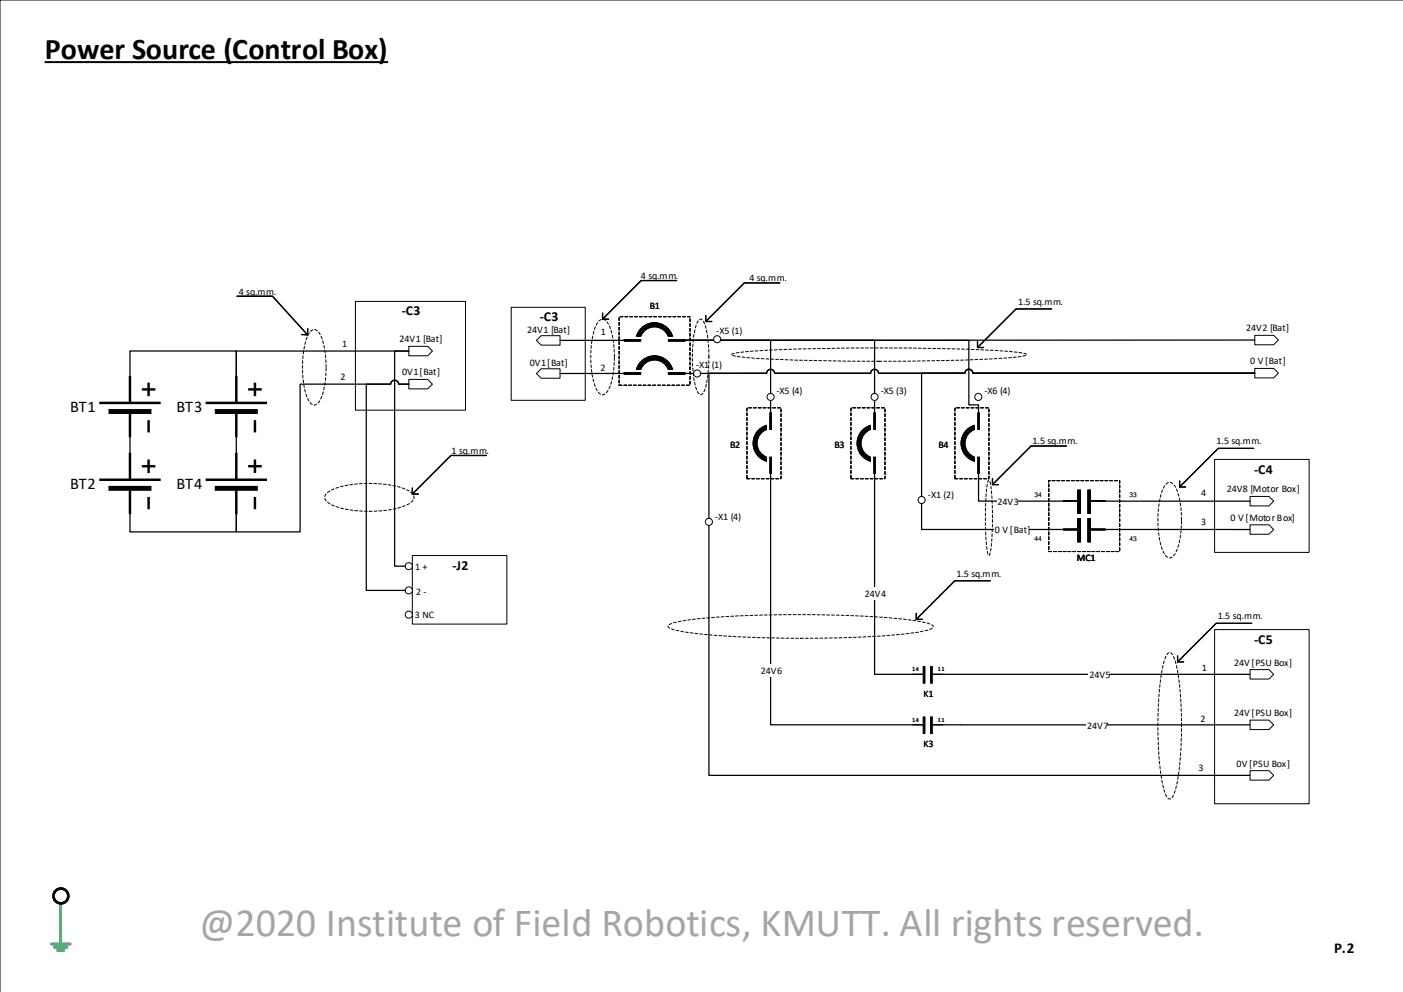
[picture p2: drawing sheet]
<svg xmlns="http://www.w3.org/2000/svg" width="297mm" height="210mm" viewBox="0 0 297 210" stroke-linecap="round" stroke-linejoin="round" font-family="sans-serif">
<path d="M296.9 0h-296.9v209.9" fill="none" stroke="#000" stroke-width=".21"/>
<path d="M257 133.2h20v36.8h-20z" fill-rule="evenodd" fill="#fff"/>
<path d="M257 133.2h20v36.8h-20z" fill="none" stroke="#000" stroke-width=".21"/>
<path d="M257 97.2h20v19.6h-20z" fill-rule="evenodd" fill="#fff"/>
<path d="M257 97.2h20v19.6h-20z" fill="none" stroke="#000" stroke-width=".21"/>
<path d="M108.2 65h15.6v19.7h-15.6z" fill-rule="evenodd" fill="#fff"/>
<path d="M108.2 65h15.6v19.7h-15.6z" fill="none" stroke="#000" stroke-width=".21"/>
<path d="M75.2 63.8h23.3v23h-23.3z" fill-rule="evenodd" fill="#fff"/>
<path d="M75.2 63.8h23.3v23h-23.3zM265.5 70.9h4l1 1-1 1h-4zM265.5 77.9h4l1 1-1 1h-4zM264.5 105h4l1 1-1 1h-4z" fill="none" stroke="#000" stroke-width=".21"/>
<path d="M10.9 199.7h3.9M12.8 191v8.7M11.5 200.3h2.7M12.2 201h1.3" fill="none" stroke="#00b050" stroke-width=".53"/>
<circle cx="12.9" cy="189.5" r="1.57" fill="none" stroke="#000" stroke-width=".53"/>
<path d="M9.4 13.1h72.7" fill="none" stroke="#000" stroke-width=".42"/>
<g fill="#000">
<path d="M160.5 90.8l1.1-.7 .7-.3v1.1a3 3 0 0 0-2 2.9 3 3 0 0 0 2 2.8v1.1a4.1 4.1 0 0 1-1.8-6.9z" fill-rule="evenodd"/>
<path d="M160.5 90.8l1.1-.7 .7-.3v1.1a3 3 0 0 0-2 2.9 3 3 0 0 0 2 2.8v1.1a4.1 4.1 0 0 1-1.8-6.9z" fill-rule="evenodd"/>
<path d="M182.5 90.8l1.1-.7 .7-.3v1.1a3 3 0 0 0-2 2.9 3 3 0 0 0 2 2.8v1.1a4.1 4.1 0 0 1-1.8-6.9z" fill-rule="evenodd"/>
<path d="M182.5 90.8l1.1-.7 .7-.3v1.1a3 3 0 0 0-2 2.9 3 3 0 0 0 2 2.8v1.1a4.1 4.1 0 0 1-1.8-6.9z" fill-rule="evenodd"/>
<path d="M204.5 90.8l1.1-.7 .7-.3v1.1a3 3 0 0 0-2 2.9 3 3 0 0 0 2 2.8v1.1a4.1 4.1 0 0 1-1.8-6.9z" fill-rule="evenodd"/>
<path d="M204.5 90.8l1.1-.7 .7-.3v1.1a3 3 0 0 0-2 2.9 3 3 0 0 0 2 2.8v1.1a4.1 4.1 0 0 1-1.8-6.9z" fill-rule="evenodd"/>
<path d="M31.2 97.2h.5v1.2h1.2v.5h-1.2v8.8h-.5v-2.6h.5v-5.1h-.5v-1.1h-1.2v-.5h1.2zM21 101.2h13v.5h-13v-.5l1.9 1.6h9.1v1h-9.1v-1z" fill-rule="evenodd"/>
<path d="M52.5 98.4h1.2v-1.2h.5v1.2h1.2v.5h-1.2v8.8h-.5v-2.6h.5v-5.1h-.5v-1.1h-1.2zM43.5 101.2h13v.5h-13v-.5l1.9 1.6h9.2v1h-9.2v-1z" fill-rule="evenodd"/>
</g>
<path d="M27.5 95.8v5.5M50 95.8v5.5M163.1 87.2v3.7M163.1 96.6v3.6M185.1 87.2v3.7M185.1 96.6v3.6M207.1 87.2v3.7M207.1 96.6v3.6M27.5 103.7v5.1M50 103.7v5.1" fill="none" stroke="#000" stroke-width=".52"/>
<path d="M145 72h18.1v15.2M145 72h40.1v15.2M145 72h60v13.6h2.1v1.6M265.5 78.9l-59.7 .1a.83 .83 0 0 0-.8-.9 .83 .83 0 0 0-.8 .9h-18.3a.83 .83 0 0 0-.8-.9 .83 .83 0 0 0-.9 .9h-20.3a.83 .83 0 0 0-.8-.9 .83 .83 0 0 0-.9 .9h-17.2M265.5 71.9l-120.5 .1M207.1 100.2v5.8h17.8" fill="none" stroke="#000" stroke-width=".26"/>
<path d="M158.1 86.3h7.2v15h-7.2zM180.1 86.3h7.2v15h-7.2zM202.1 86.3h7.2v15h-7.2z" fill="none" stroke="#000" stroke-width=".21" stroke-dasharray=".6 .4"/>
<path d="M210.9 104.7h4.4v2.6h-4.4z" fill-rule="evenodd" fill="#fff"/>
<path d="M185.1 100.2v42.4h8" fill="none" stroke="#000" stroke-width=".26"/>
<path d="M182.8 124.2h4.5v2.5h-4.5z" fill-rule="evenodd" fill="#fff"/>
<path d="M199.6 142.6h64.9" fill="none" stroke="#000" stroke-width=".26"/>
<path d="M230.3 141.2h4.4v2.6h-4.4z" fill-rule="evenodd" fill="#fff"/>
<path d="M264.5 111h4l1 1-1 1h-4z" fill="none" stroke="#000" stroke-width=".21"/>
<path d="M265.5 78.9h-59.7a.83 .83 0 0 0-.8-.8 .83 .83 0 0 0-.8 .8h-9.2v33.1h29.9" fill="none" stroke="#000" stroke-width=".26"/>
<path d="M210.3 110.7h7.4v2.6h-7.4z" fill-rule="evenodd" fill="#fff"/>
<path d="M199.6 153.3h64.9" fill="none" stroke="#000" stroke-width=".26"/>
<path d="M229.8 152h4.4v2.6h-4.4z" fill-rule="evenodd" fill="#fff"/>
<path d="M264.5 141.6h4l1 1-1 1h-4zM264.5 152.3h4l1 1-1 1h-4zM264.5 163h4l1 1-1 1h-4z" fill="none" stroke="#000" stroke-width=".21"/>
<g fill="none" stroke="#000" stroke-width=".26">
<path d="M27.5 79.5v-5.3h22.5v5.3M50.2 62.6h7.5M57.7 62.7l7.4 8.1M65.1 69.5v1.3h-1.3M265.5 78.9h-59.7a.83 .83 0 0 0-.8-.8 .83 .83 0 0 0-.8 .8h-18.3a.83 .83 0 0 0-.8-.8 .83 .83 0 0 0-.9 .8h-20.3a.83 .83 0 0 0-.8-.8 .83 .83 0 0 0-.9 .8h-12.2v85.1h114.5M27.5 92.5v3.3M50 92.5v3.3M265.3 94.8l-7.6 .1-8.1 8.1M27.5 108.8v3.7h22.5v-3.7M233.9 106h30.6M233.9 112h30.6M249.6 101.7v1.3h1.3"/>
<path d="M249.2 138.7v1.3h1.2M257.3 131.9l-8.1 8.1M257.3 131.8h7.5M193.1 142.6h2.3M197.3 142.6h2.3"/>
</g>
<g fill="#000">
<path d="M135.5 69.5a4.1 4.1 0 0 1 6.9 1.7h-1.1a3 3 0 0 0-2.8-2 3 3 0 0 0-2.9 2h-1l.2-.6z" fill-rule="evenodd"/>
<path d="M135.5 76.5a4.1 4.1 0 0 1 6.9 1.7h-1.1a3 3 0 0 0-2.8-2 3 3 0 0 0-2.9 2h-1l.2-.6z" fill-rule="evenodd"/>
<path d="M135.5 69.5a4.1 4.1 0 0 1 6.9 1.7h-1.1a3 3 0 0 0-2.8-2 3 3 0 0 0-2.9 2h-1l.2-.6z" fill-rule="evenodd"/>
<path d="M135.5 76.5a4.1 4.1 0 0 1 6.9 1.7h-1.1a3 3 0 0 0-2.8-2 3 3 0 0 0-2.9 2h-1l.2-.6z" fill-rule="evenodd"/>
<path d="M135.5 69.5a4.1 4.1 0 0 1 6.9 1.7h-1.1a3 3 0 0 0-2.8-2 3 3 0 0 0-2.9 2h-1l.2-.6z" fill-rule="evenodd"/>
<path d="M135.5 76.5a4.1 4.1 0 0 1 6.9 1.7h-1.1a3 3 0 0 0-2.8-2 3 3 0 0 0-2.9 2h-1l.2-.6z" fill-rule="evenodd"/>
<path d="M30 82.1h1.2v-1.2h.5v1.2h1.2v.5h-1.2v8.9h-.5v-2.6h.5v-5.1h-.5v-1.2h-1.2zM21 85h13v.5h-13v-.5l1.9 1.5h9.1v1.1h-9.1v-1.1z" fill-rule="evenodd"/>
<path d="M52.5 82.1h1.2v-1.2h.5v1.2h1.2v.5h-1.2v8.9h-.5v-2.6h.5v-5.1h-.5v-1.2h-1.2zM43.5 85h13v.5h-13v-.5l1.9 1.5h9.2v1.1h-9.2v-1.1z" fill-rule="evenodd"/>
<path d="M230.1 103.6h.7v5.1h-.7zM228 103.6h.7v5.1h-.7z" fill-rule="evenodd"/>
<path d="M230.1 109.6h.7v5.1h-.7zM228 109.6h.7v5.1h-.7z" fill-rule="evenodd"/>
<path d="M230.1 103.6h.7v5.1h-.7zM228 103.6h.7v5.1h-.7z" fill-rule="evenodd"/>
<path d="M230.1 109.6h.7v5.1h-.7zM228 109.6h.7v5.1h-.7z" fill-rule="evenodd"/>
<path d="M230.1 103.6h.7v5.1h-.7zM228 103.6h.7v5.1h-.7z" fill-rule="evenodd"/>
<path d="M230.1 109.6h.7v5.1h-.7zM228 109.6h.7v5.1h-.7z" fill-rule="evenodd"/>
<path d="M230.1 103.6h.7v5.1h-.7zM228 103.6h.7v5.1h-.7z" fill-rule="evenodd"/>
<path d="M230.1 109.6h.7v5.1h-.7zM228 109.6h.7v5.1h-.7z" fill-rule="evenodd"/>
<path d="M196.8 140.9h.5v3.7h-.5zM195.3 140.9h.5v3.7h-.5z" fill-rule="evenodd"/>
<path d="M196.8 140.9h.5v3.7h-.5zM195.3 140.9h.5v3.7h-.5z" fill-rule="evenodd"/>
</g>
<path d="M27.5 79.5v5.6M50 79.5v5.6M132 72h3.7M132 79h3.7M141.3 72h3.7M141.3 79h3.7M27.5 87.4v5.1M50 87.4v5.1" fill="none" stroke="#000" stroke-width=".52"/>
<path d="M65.7 70.1a1.1 1.1 0 0 1 1.1-.4 1.1 1.1 0 0 1 .8 .9 19.4 19.4 0 0 1 .9 11.8 5.4 5.4 0 0 1-1.6 3.2 1.2 1.2 0 0 1-1.5-.8 19.5 19.5 0 0 1-.9-11.8 6.5 6.5 0 0 1 1.2-2.9zM131 67h15v14.5h-15zM221.9 101.7h15v15h-15zM246.7 102.4a1.1 1.1 0 0 1 1.1-.4 1.1 1.1 0 0 1 .8 .9 19.4 19.4 0 0 1 .9 11.8 5.4 5.4 0 0 1-1.6 3.2 1.2 1.2 0 0 1-1.5-.8 19.5 19.5 0 0 1-.9-11.8 6.6 6.6 0 0 1 1.2-2.9zM247.2 138.1l.3-.1a2.17 2.17 0 0 1 1.2 1.8 69.4 69.4 0 0 1 1 21l-.8 5.4a5.3 5.3 0 0 1-1.1 2.7l-.3 .1a2.18 2.18 0 0 1-1.2-1.8 69.5 69.5 0 0 1-1-21l.8-5.4a5.3 5.3 0 0 1 1.1-2.7z" fill="none" stroke="#000" stroke-width=".21" stroke-dasharray=".6 .4"/>
<path d="M224.9 106h3.2M224.9 112h3.2M230.8 106h3.1M230.8 112h3.1" fill="none" stroke="#000" stroke-width=".36"/>
<path d="M87.2 117.5h20v14.5h-20z" fill-rule="evenodd" fill="#fff"/>
<path d="M87.2 117.5h20v14.5h-20z" fill="none" stroke="#000" stroke-width=".21"/>
<circle cx="86.5" cy="119.7" r=".75" fill="#fff"/>
<circle cx="86.5" cy="119.7" r=".75" fill="none" stroke="#000" stroke-width=".21"/>
<circle cx="86.5" cy="130" r=".75" fill="#fff"/>
<circle cx="86.5" cy="130" r=".75" fill="none" stroke="#000" stroke-width=".21"/>
<circle cx="86.5" cy="124.9" r=".75" fill="#fff"/>
<g fill="none" stroke="#000" stroke-width=".21">
<path d="M86.5 73.3h4l1 .9-1 1.1h-4zM113.5 72l1-1h4v2h-4zM114.5 78h4v2h-4l-1-1zM86.5 80.2h4l1 1-1 1.1h-4z"/>
<circle cx="86.5" cy="124.9" r=".75"/>
</g>
<path d="M50 79.5v-5.3h36.5h-3v45.6h2.2M132 72h-13.5M132 79h-13.5M50 108.8v3.7h13.5v-31.3h19.2a.83 .83 0 0 1 .8-.8 .83 .83 0 0 1 .8 .8h2.2h-2.2a.83 .83 0 0 0-.8-.8 .83 .83 0 0 0-.8 .8h-5.2v43.7h8.2M163.1 100.2v53.1h32.3M197.3 153.3h2.3" fill="none" stroke="#000" stroke-width=".26"/>
<g fill="#000">
<path d="M196.8 151.6h.5v3.7h-.5zM195.3 151.6h.5v3.7h-.5z" fill-rule="evenodd"/>
<path d="M196.8 151.6h.5v3.7h-.5zM195.3 151.6h.5v3.7h-.5z" fill-rule="evenodd"/>
</g>
<g fill="#fff">
<path d="M160.8 140.5h4.5v2.5h-4.5z" fill-rule="evenodd"/>
<circle cx="147.5" cy="79" r=".75"/>
</g>
<circle cx="147.5" cy="79" r=".75" fill="none" stroke="#000" stroke-width=".21"/>
<circle cx="150" cy="110.4" r=".75" fill="#fff"/>
<circle cx="150" cy="110.4" r=".75" fill="none" stroke="#000" stroke-width=".21"/>
<circle cx="195" cy="105.8" r=".75" fill="#fff"/>
<circle cx="195" cy="105.8" r=".75" fill="none" stroke="#000" stroke-width=".21"/>
<circle cx="151.7" cy="71.7" r=".75" fill="#fff"/>
<circle cx="151.7" cy="71.7" r=".75" fill="none" stroke="#000" stroke-width=".21"/>
<circle cx="163.1" cy="83.9" r=".75" fill="#fff"/>
<circle cx="163.1" cy="83.9" r=".75" fill="none" stroke="#000" stroke-width=".21"/>
<circle cx="185.1" cy="83.9" r=".75" fill="#fff"/>
<circle cx="185.1" cy="83.9" r=".75" fill="none" stroke="#000" stroke-width=".21"/>
<circle cx="207" cy="83.9" r=".75" fill="#fff"/>
<circle cx="207" cy="83.9" r=".75" fill="none" stroke="#000" stroke-width=".21"/>
<path d="M126.7 67.9a1.1 1.1 0 0 1 1.1-.4 1.1 1.1 0 0 1 .8 .9 19.5 19.5 0 0 1 .9 11.8 5.4 5.4 0 0 1-1.6 3.2 1.2 1.2 0 0 1-1.5-.8 19.4 19.4 0 0 1-.9-11.8 6.5 6.5 0 0 1 1.2-2.9zM148 67.6l.3-.1a1.82 1.82 0 0 1 1 1.5 28.2 28.2 0 0 1-.2 13.6l-.6 .8-.2 .1a1.82 1.82 0 0 1-1.1-1.5 28.2 28.2 0 0 1 .2-13.6zM154.7 75a11.7 11.7 0 0 1 4.8-.7 515.9 515.9 0 0 1 54.4 .1l1.2 .1a3.9 3.9 0 0 1 2.2 .5 11.7 11.7 0 0 1-4.8 .7 515.9 515.9 0 0 1-54.4-.1l-1.2-.1a3.9 3.9 0 0 1-2.2-.5zM69.1 104.3a13.1 13.1 0 0 1 7.7-2 19.8 19.8 0 0 1 9.9 1.7 1.32 1.32 0 0 1 .9 1.2 1.32 1.32 0 0 1-.9 1.2 18.5 18.5 0 0 1-9.9 1.7 13.1 13.1 0 0 1-7.7-2 1.11 1.11 0 0 1 0-1.8zM209.1 101.6l.2-.1 .1 .1a50.5 50.5 0 0 1 0 15.8l-.1 .1-.2-.1a50.5 50.5 0 0 1 0-15.8zM141.5 132.2a14.6 14.6 0 0 1 5.6-1.3 247.4 247.4 0 0 1 46.1 .3l1.3 .2a7.1 7.1 0 0 1 2.9 .9l.1 .2a2.45 2.45 0 0 1-2 1 169.1 169.1 0 0 1-28.8 1.5 143.5 143.5 0 0 1-23.4-1.6 2.46 2.46 0 0 1-2-.9z" fill="none" stroke="#000" stroke-width=".21" stroke-dasharray=".6 .4"/>
<g fill="none" stroke="#000" stroke-width=".26">
<path d="M135.6 59.4l-8.1 8.1M135.7 59.3h7.5M157.5 59.9l-8.2 8.1M157.5 59.8h7.5M127.5 66.2v1.3h1.3M149.3 66.7v1.3h1.3M206.8 72.2v1.3h1.3M215 65.4l-8.2 8.1M215 65.3h7.5M95.4 96.4l-8.2 8.1M95.4 96.3h7.5M218.1 94.4l-8.1 8.1"/>
<path d="M218.2 94.3h7.5M87.2 103.2v1.3h1.3M210 101.2v1.3h1.3M193.9 129.7v1.3h1.2M209.5 122.8l-7.5 .1-8.1 8.1"/>
</g>
<text font-size="8.5" fill="#a5a5a5" x="42.2" y="197.9">@2020 Institute of Field Robotics, KMUTT. All rights reserved.</text>
<text font-size="6.4" x="9.5" y="12.4">Power Source (Control Box)</text>
<g font-size="3.4">
<text x="14.8" y="87.2">BT1</text>
<text x="37.4" y="87.2">BT3</text>
<text x="14.8" y="103.4">BT2</text>
<text x="37.4" y="103.4">BT4</text>
</g>
<text font-size="3.2" x="282.3" y="201.6">P.2</text>
<g font-size="2.9">
<text x="85" y="66.7">-C3</text>
<text x="114.2" y="68">-C3</text>
<text x="265.3" y="100.2">-C4</text>
<text x="95.7" y="120.5">-J2</text>
<text x="265.3" y="136.2">-C5</text>
</g>
<g font-size="2.1">
<text x="135.6" y="59">4 sq.mm.</text>
<text x="158.6" y="59.3">4 sq.mm.</text>
<text x="50.5" y="62.3">4 sq.mm.</text>
<text x="137.5" y="65.4">B1</text>
<text x="215.4" y="64.5">1.5 sq.mm.</text>
<text x="111.6" y="70.4">24V1 [Bat]</text>
<text x="127.1" y="70.9">1</text>
<text x="151.6" y="70.6">-X5 (1)</text>
<text x="263.7" y="70">24V2 [Bat]</text>
<text x="72.4" y="73.4">1</text>
<text x="84.5" y="72.4">24V1 [Bat]</text>
<text x="112.1" y="77.4">0V1 [Bat]</text>
<text x="147.3" y="77.9">-X1 (1)</text>
<text x="264.5" y="77">0 V [Bat]</text>
<text x="72" y="80.4">2</text>
<text x="85.1" y="79.4">0V1 [Bat]</text>
<text x="127.1" y="78.4">2</text>
<text x="164.3" y="83.4">-X5 (4)</text>
<text x="186.3" y="83.4">-X5 (3)</text>
<text x="208.3" y="83.4">-X6 (4)</text>
<text x="95.6" y="96">1 sq.mm.</text>
<text x="154.5" y="94.7">B2</text>
<text x="176.5" y="94.7">B3</text>
<text x="198.6" y="94.7">B4</text>
<text x="218.5" y="93.9">1.5 sq.mm.</text>
<text x="257.4" y="94">1.5 sq.mm.</text>
<text x="196.3" y="105.4">-X1 (2)</text>
<text x="211.1" y="106.8">24V3</text>
<text x="218.9" y="105">34</text>
<text x="239" y="105">33</text>
<text x="254.1" y="104.9">4</text>
<text x="259.6" y="104.1">24V8 [Motor Box]</text>
<text x="151.3" y="110.1">-X1 (4)</text>
<text x="210.5" y="112.8">0 V [Bat]</text>
<text x="254.1" y="111">3</text>
<text x="260.4" y="110.1">0 V [Motor Box]</text>
<text x="218.9" y="114.5">44</text>
<text x="227.9" y="118.6">MC1</text>
<text x="239" y="114.5">43</text>
<text x="87.8" y="120.5">1 +</text>
<text x="88" y="125.8">2 -</text>
<text x="202.4" y="122.1">1.5 sq.mm.</text>
<text x="87.8" y="130.8">3 NC</text>
<text x="183" y="126.2">24V4</text>
<text x="257.7" y="131">1.5 sq.mm.</text>
<text x="161" y="142.6">24V6</text>
<text x="230.5" y="143.3">24V5</text>
<text x="254.3" y="141.9">1</text>
<text x="261.1" y="140.8">24V [PSU Box]</text>
<text x="195.4" y="147.3">K1</text>
<text x="230" y="154.1">24V7</text>
<text x="254" y="152.7">2</text>
<text x="261.1" y="151.5">24V [PSU Box]</text>
<text x="195.4" y="158.1">K3</text>
<text x="253.6" y="163.1">3</text>
<text x="261.7" y="162.2">0V [PSU Box]</text>
</g>
<g font-size="1.3">
<text x="193" y="141.9">14</text>
<text x="198.4" y="141.9">11</text>
<text x="193" y="152.6">14</text>
<text x="198.4" y="152.6">11</text>
</g>
</svg>
